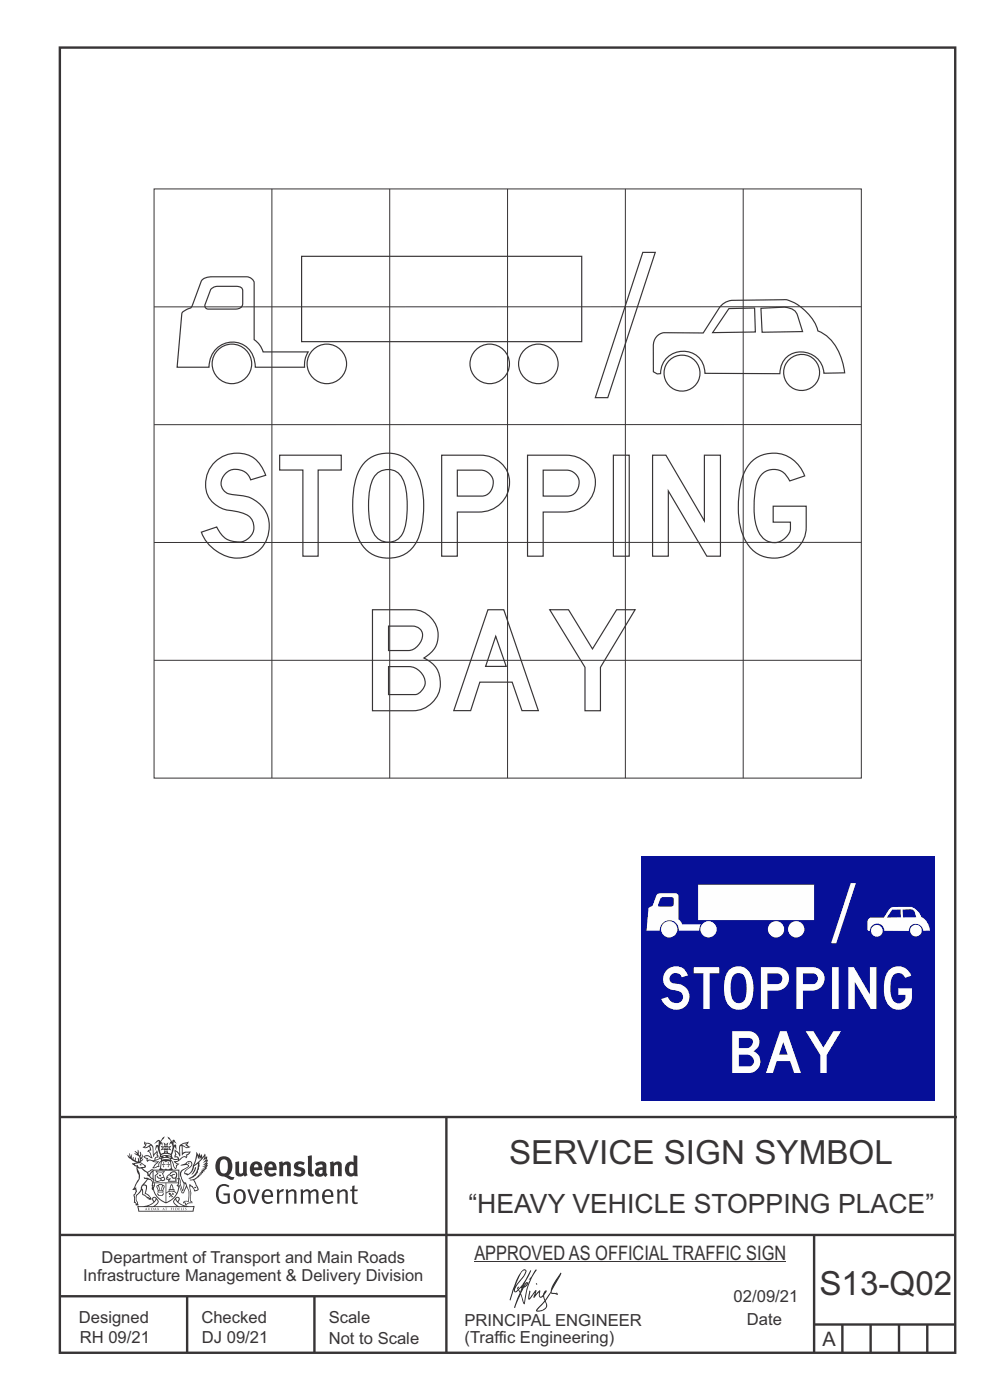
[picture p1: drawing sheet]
<svg xmlns="http://www.w3.org/2000/svg" width="210mm" height="297mm" viewBox="0 0 210 297" stroke-linecap="round" stroke-linejoin="round" font-family="sans-serif">
<g fill="none" stroke="#373435" stroke-width=".51">
<path d="M12.7 10.1h189.9v276.9h-189.9zM12.7 237h190.3M94.7 236.9v50.1M12.7 262h190M12.7 275h82M39.7 275v12M66.7 275v12M172.7 262v25M172.7 281h30M178.7 281v6M184.7 281v6M190.7 281v6"/>
<path d="M196.7 281v6"/>
</g>
<path d="M32.7 40.1h150v125h-150zM57.7 40.1v125M82.7 40.1v125M107.7 40.1v125M132.7 40.1v125M157.6 40.1v125M182.7 65.1h-150M182.7 90.1h-150M182.7 115.1h-150M32.7 140.1h150M100.6 267.7h66.2" fill="none" stroke="#373435" stroke-width=".21"/>
<g fill="none" stroke="#373435" stroke-width=".25">
<path d="M42.9 59.4l.7-.5 .9-.2h7.9a1.68 1.68 0 0 1 1.5 1.3v12.1l1.2 1.1 .7 1.5h9.6l-.7 1.5-.1 1.7h-10.4a4.9 4.9 0 0 0-5-5.3 4.9 4.9 0 0 0-4.9 5.3h-6.7l1-11.3a3.1 3.1 0 0 1 1.9-1.3l.4-.7zM64 54.4h59.4v18.1h-59.4zM44.7 61.4a1.94 1.94 0 0 1 1.4-.7h4.1a1.12 1.12 0 0 1 1.3 .9v2.8a1.24 1.24 0 0 1-1.4 1.2h-6a.72 .72 0 0 1-.6-.9zM139.4 71.3l.9-.6 .5-.1h8.4l3.4-5.4 1.1-.9 .9-.5 11.5-.2a6.8 6.8 0 0 1 4.7 2.3 8.9 8.9 0 0 1 2.7 4.3 9.5 9.5 0 0 1 5.3 7l.4 1.9-4.4 .1a4.8 4.8 0 0 0-3.6-4.4 4.8 4.8 0 0 0-5.2 2.1l-.4 1.1-.2 1.3-15.9-.1a4.7 4.7 0 0 0-4.7-4.7 4.7 4.7 0 0 0-4.7 4.8h-.7l-.8-.4v-5.4a2.93 2.93 0 0 1 .8-2.2zM154.6 65.5l5.5-.2 .1 5.1-9 .2zM161.4 65.4l5-.2a2.67 2.67 0 0 1 2.8 1.7l1 3.4-8.5 .2zM45.7 98a6.4 6.4 0 0 1 10.7 2.8l-3.2 1a3.2 3.2 0 0 0-3.8-2.2 3.2 3.2 0 0 0-2.4 3.7 2.53 2.53 0 0 0 2.5 1.6 7.8 7.8 0 0 1 5.7 2.1 6.7 6.7 0 0 1 .6 8.8 6.7 6.7 0 0 1-8.6 1.8 8.7 8.7 0 0 1-4.5-4.7l3.3-1.1a4.5 4.5 0 0 0 6.5 2.6 3.1 3.1 0 0 0 1.3-3.2 3.1 3.1 0 0 0-2.4-2.4l-1.3-.3a6.9 6.9 0 0 1-5.6-2.7 6.4 6.4 0 0 1 1.2-7.8zM59.3 96.6h13.1v3.1h-4.9v18.3h-3.3v-18.3h-4.9zM77.7 97.8a6.9 6.9 0 0 1 11 3 19.6 19.6 0 0 1-.3 14 7 7 0 0 1-7 3.5 7 7 0 0 1-5.8-5.2 22 22 0 0 1 .3-12.8l1.1-1.8zM93.7 96.6h8.2a6 6 0 0 1 6.1 4.6 6 6 0 0 1-3.6 6.8 7.1 7.1 0 0 1-2.9 .6h-4.5v9.4h-3.3zM97 99.7h5a2.76 2.76 0 0 1 2.6 2.7 2.76 2.76 0 0 1-2.4 2.8h-5.2zM111.9 96.6h8.2a6 6 0 0 1 6.1 4.6 6 6 0 0 1-3.6 6.8 7.1 7.1 0 0 1-2.9 .6h-4.5v9.4h-3.3z"/>
<path d="M115.2 99.7h5a2.76 2.76 0 0 1 2.7 2.7 2.76 2.76 0 0 1-2.5 2.8h-5.2zM130.1 96.6h3.4v21.4h-3.4zM138.4 96.6h2.9l8.1 13.9v-13.9h3.4v21.4h-2.9l-8.1-13.8v13.8h-3.4zM159.5 97.9a6.9 6.9 0 0 1 11.2 3.1l-3.2 1a3.6 3.6 0 0 0-3.7-2.4 3.6 3.6 0 0 0-3.3 3 19.4 19.4 0 0 0 .2 9.6 3.6 3.6 0 0 0 2.9 2.9 3.6 3.6 0 0 0 3.7-1.9 3.3 3.3 0 0 0 .4-2.4h-3.7v-3.4h7v4.5a6.9 6.9 0 0 1-5.9 6.5 6.9 6.9 0 0 1-7.5-4.8 19.5 19.5 0 0 1 .6-14.1zM80 100.4a3.5 3.5 0 0 1 5.7 2 17.8 17.8 0 0 1-.3 10.8 3.5 3.5 0 0 1-3.6 1.8 3.5 3.5 0 0 1-3-2.8 16.6 16.6 0 0 1 .4-10.8zM79 129.4h8.6a5.4 5.4 0 0 1 5.2 4.2 5.4 5.4 0 0 1-2.9 6 5.8 5.8 0 0 1 3.4 6.5 5.8 5.8 0 0 1-5.7 4.7h-8.6zM82.4 132.8h5.1a2.04 2.04 0 0 1 1.9 1.1 2.04 2.04 0 0 1-.1 2.1l-.6 .9a2.8 2.8 0 0 1-2.1 1.1h-4.2zM103.5 129.4h3.4l7.3 21.4h-3.5l-2.1-6.1h-6.8l-2 6.1h-3.5zM105.1 135l2.3 6.4h-4.4zM116.6 129.4h4l5.1 8.3 5.1-8.3h3.9l-7.3 12.2v9.2h-3.3v-9.2zM82.4 141.4h4.3a3.5 3.5 0 0 1 3.4 4.1l-.6 1a1.95 1.95 0 0 1-1.4 .8h-5.7z"/>
<circle cx="49.2" cy="77.2" r="4.2"/>
<circle cx="69.3" cy="77.2" r="4.2"/>
<circle cx="103.9" cy="77.2" r="4.2"/>
<circle cx="114.2" cy="77.2" r="4.2"/>
<circle cx="144.7" cy="79.2" r="3.8"/>
<circle cx="170" cy="79" r="3.8"/>
</g>
<g fill="#373435">
<path d="M47 246.1a2.55 2.55 0 0 0 0 2.7l.3 .1a.81 .81 0 0 0 1-.9v-.6a1.04 1.04 0 0 0-1.1-1.4zM46.3 245.7a1.82 1.82 0 0 1 2.1-.2 1.82 1.82 0 0 1 .9 1.9 2.29 2.29 0 0 1-.8 1.9l.7 .4h.5l-.2 .5a2.87 2.87 0 0 1-2-.6 2.12 2.12 0 0 1-1.7-3.1z" fill-rule="evenodd"/>
<path d="M49.9 246.5l.8-.1v1.9a.46 .46 0 0 0 .3 .7 .46 .46 0 0 0 .6-.3v-2.2l.7-.1v2.3l.2 .6-.5 .3-.3-.3a1.02 1.02 0 0 1-1.2 .3 1.02 1.02 0 0 1-.6-1.1z" fill-rule="evenodd"/>
<path d="M54 247.1l-.1 .5h.9a.49 .49 0 0 0-.2-.5 .49 .49 0 0 0-.6 0zM53.4 246.8a1.34 1.34 0 0 1 1.6-.3 1.34 1.34 0 0 1 .6 1.6v.1h-1.7a.77 .77 0 0 0 .5 .8 .77 .77 0 0 0 .9-.3l.3 .5a1.59 1.59 0 0 1-2 .1 1.59 1.59 0 0 1-.5-2z" fill-rule="evenodd"/>
<path d="M57 247.1l-.1 .5h1a.49 .49 0 0 0-.2-.5 .49 .49 0 0 0-.7 0zM56.4 246.8a1.34 1.34 0 0 1 1.6-.3 1.34 1.34 0 0 1 .7 1.6v.1h-1.8a.77 .77 0 0 0 .5 .8 .77 .77 0 0 0 .9-.3l.4 .5a1.59 1.59 0 0 1-2.1 .1 1.59 1.59 0 0 1-.5-2z" fill-rule="evenodd"/>
<path d="M59.2 246.6l.7-.2 .1 .4a.95 .95 0 0 1 1-.4 .95 .95 0 0 1 .7 .9v2.2h-.8v-2.3a.46 .46 0 0 0-.8 .1v2.2h-.8z" fill-rule="evenodd"/>
<path d="M62.6 246.8a1.75 1.75 0 0 1 2-.2l-.2 .6-.6-.2a.43 .43 0 0 0-.6 .3l.4 .3a1.04 1.04 0 0 1 1.2 1.1 1.04 1.04 0 0 1-1.4 .9l-1.2-.3 .3-.6 1 .3 .4-.3a.88 .88 0 0 0-1-.5l-.4-.3-.1-.3z" fill-rule="evenodd"/>
<path d="M65.3 245.3l.8-.2 .1 3.8 .3 .1 .1 .5a.88 .88 0 0 1-1-.1 .88 .88 0 0 1-.3-.9z" fill-rule="evenodd"/>
<path d="M67.8 248.3a.43 .43 0 0 0-.1 .6 .43 .43 0 0 0 .7-.1v-.6zM66.8 246.8a1.7 1.7 0 0 1 2.4 .1v1.9l.3 .4-.4 .5-.5-.4a1.03 1.03 0 0 1-1.7-.1 1.03 1.03 0 0 1 .8-1.5l.7-.1v-.4a.8 .8 0 0 0-1.2 .2z" fill-rule="evenodd"/>
<path d="M70 246.6l.7-.2 .1 .4a.95 .95 0 0 1 1-.4 .95 .95 0 0 1 .7 .9v2.2h-.8v-2.3a.46 .46 0 0 0-.8 .1v2.2h-.8z" fill-rule="evenodd"/>
<path d="M74.3 247.1a1.48 1.48 0 0 0 0 1.8h.5l.2-.2v-1.4l-.3-.2zM75 245.1l.8 .1 .1 4.3h-.7l-.1-.2a1.26 1.26 0 0 1-1.4 .1 1.26 1.26 0 0 1-.5-1.4 1.29 1.29 0 0 1 .4-1.3 1.29 1.29 0 0 1 1.4-.1z" fill-rule="evenodd"/>
<path d="M46.4 251.6a1.72 1.72 0 0 1 2.3 0l-.3 .3a1.24 1.24 0 0 0-1.4-.2 1.24 1.24 0 0 0-.6 1.3 1.49 1.49 0 0 0 1.2 2l.7-.2v-1.2h-.8l-.1-.4h1.3v1.9a1.93 1.93 0 0 1-2.2-.1 1.93 1.93 0 0 1-.7-2.1l.2-.8z" fill-rule="evenodd"/>
<path d="M50.4 252.8a1.65 1.65 0 0 0 .2 2.2 .99 .99 0 0 0 1-1.4 .78 .78 0 0 0-.4-.8 .78 .78 0 0 0-.8 0zM50 252.5a1.33 1.33 0 0 1 1.6 0 1.33 1.33 0 0 1 .5 1.4 1.31 1.31 0 0 1-1.3 1.5 1.31 1.31 0 0 1-1.2-1.6v-.5z" fill-rule="evenodd"/>
<path d="M52.5 252.4l.4-.1 .9 2.5 .8-2.4h.5l-1.1 3h-.5z" fill-rule="evenodd"/>
<path d="M56.3 252.9l-.2 .7h1.3a.7 .7 0 0 0-.3-.9 .7 .7 0 0 0-.8 .2zM55.9 252.7a1.22 1.22 0 0 1 1.5-.2 1.22 1.22 0 0 1 .5 1.4h-1.8a.93 .93 0 0 0 .5 1.1 .93 .93 0 0 0 1.1-.3l.2 .3a1.43 1.43 0 0 1-1.8 .2 1.43 1.43 0 0 1-.6-1.7z" fill-rule="evenodd"/>
<path d="M58.7 252.4l.4-.1 .1 .5 .4-.4 .6-.1-.2 .5a.66 .66 0 0 0-.8 .7v1.8h-.4z" fill-rule="evenodd"/>
<path d="M60.6 252.4l.4-.1 .1 .4a.94 .94 0 0 1 1-.4 .94 .94 0 0 1 .8 .8v2.2h-.5l-.1-2.5a.81 .81 0 0 0-1.2 .3v2.2h-.4z" fill-rule="evenodd"/>
<path d="M63.7 252.4l.5-.1 .1 .4 .4-.3a.78 .78 0 0 1 1.1 .4 .9 .9 0 0 1 1-.5 .9 .9 0 0 1 .8 .8v2.2h-.5l-.1-2.4a.67 .67 0 0 0-1.1 .3v2.1h-.5v-2.3l-.4-.3-.7 .4v2.2h-.5z" fill-rule="evenodd"/>
<path d="M69 252.9l-.1 .7h1.3a.7 .7 0 0 0-.3-.9 .7 .7 0 0 0-.9 .2zM68.7 252.7a1.22 1.22 0 0 1 1.5-.2 1.22 1.22 0 0 1 .5 1.4h-1.8a.93 .93 0 0 0 .4 1.1 .93 .93 0 0 0 1.2-.3l.1 .3a1.44 1.44 0 0 1-1.7 .2 1.44 1.44 0 0 1-.6-1.7z" fill-rule="evenodd"/>
<path d="M71.4 252.4l.5-.1 .1 .4a.94 .94 0 0 1 1-.4 .94 .94 0 0 1 .8 .8v2.2h-.5l-.1-2.5a.81 .81 0 0 0-1.2 .3v2.2h-.4z" fill-rule="evenodd"/>
<path d="M74.7 251.6l.5-.1v.9h.7l-.1 .3h-.6v2.2l.1 .1h.5l.1 .3a.75 .75 0 0 1-1.2-.5v-2.1h-.4v-.3h.4z" fill-rule="evenodd"/>
<path d="M30.8 242.6l1.1 .3-.9 .5h-.4l.6-.6zM31.8 243.1h.2a2.44 2.44 0 0 1 .4 1.9l.1 .5 .7-1-.1 .5 .3 .4a.57 .57 0 0 0-.6 .7l-1-.1-.5 .2 .2-.5-.8-.3 .7-.1 .9 .5 .1-.1-.6-1.3-.2-.2 .5-.1zM30.7 242.1l-.1 .5 .2 .3-.6 .4a1.04 1.04 0 0 0 1.4-.1l.2 .7-.3 .1-.2 .4a.94 .94 0 0 1 .8 1l-.2-.1a1.16 1.16 0 0 0-1.5 0l.3 .4 .4 .1 .1 .6 .2 .1 .1-.2a.94 .94 0 0 1 1.1 .2h.8l-1.2 1.3a1.13 1.13 0 0 0 1.2-.3h.4l-.1-.4 .5-.8a.83 .83 0 0 0-.6 1.1l-.3-.1-.7 .4 1.1-1.4-.5 .1-.5-.1 1.3-.5-.1-.1-.9 .4v-.4l.2-.1h.3l.1-.2-.2-.5v-.5l-.1-.4-.7 1v-.8a1.42 1.42 0 0 0-1.6-1.8z" fill-rule="evenodd"/>
<path d="M38.5 242.9l.5-.3 .7-.1-.6 .4 .8 .4-.3 .1zM38.3 243.1h.2l.1 2a1.69 1.69 0 0 1 1.6-.6l-.8 .5 .1 .4a1.1 1.1 0 0 0-1.5 .6l-.1-.4-.2-.2-.5-.1 .3-.4-.3-.6a1.42 1.42 0 0 1 .8 1.1l.2-.2zM37.1 243.8l.1 1.1-.2 .2 .1 .5h.5l.1 .2a.96 .96 0 0 1-1.1-.2l-.1 .2a1.06 1.06 0 0 0 1.3 .2v.1a.72 .72 0 0 1-1 .2l.3 .4 .6 .3-.4 .1-.1 .7-.2-.4-.4-1-.4-.4 .4 .8a1.54 1.54 0 0 0 .7 1.2l.2-.2a.58 .58 0 0 1 .4-.8l.2-.2h-.3l-.5-.2 .9-.5a.93 .93 0 0 1 1.2-.6v.2l.2-.1 .1-.5a.99 .99 0 0 0 .7-.9l-1.3 .2-.3 .2-.1-1.5 .9 .5 .9-.3-.4-.1-.5-.4 .4-.7-.6 .3a1.46 1.46 0 0 0-1.4 2.1v.3l-.2-.4z" fill-rule="evenodd"/>
<path d="M35.6 246.6l.2 .1-.1 .3 .4 .1h-.4v.5l-.1-.5-.3-.1h.3z" fill-rule="evenodd"/>
<path d="M34.6 246.6l.2 .1v.3h.3l-.3 .1-.1 .5v-.5h-.4l.4-.1z" fill-rule="evenodd"/>
<path d="M34.3 246.4a.57 .57 0 0 1 .9 .3 .57 .57 0 0 1 .9-.3l.2 1.4-.2 .1a.57 .57 0 0 1-.9 0 .69 .69 0 0 1-1.1-.1zM34.2 245.7l-.3 2.2-.2 .3h3l-.2-.3-.3-2.2h-.2v.3l-.8-.1-.8 .1v-.3z" fill-rule="evenodd"/>
<path d="M34.2 250.1a.3 .3 0 0 0 .6 0 .3 .3 0 0 0-.6 0zM33.3 248.6l.3 .3-.3 .4a.79 .79 0 0 0 0 1.2l.8-.2-.1-.2a.55 .55 0 0 1-.7-.6l.1-.1 .2 .3 .3 .2 .8-.2-.4-.7 .4-.4-.7 .2zM33 248.4l1.1 .2 .9-.2-.4 .6 .4 1.2a.56 .56 0 0 1-.8 .3h-.2a.73 .73 0 0 1-.9 .2 .73 .73 0 0 1-.3-1v-.4l.6-.4z" fill-rule="evenodd"/>
<path d="M35.6 249.5l.7-.4a.58 .58 0 0 1 1-.2 .58 .58 0 0 1-.4 .9l-.3-.3a.43 .43 0 0 1 .6-.3v-.1a.57 .57 0 0 0-.8 .2l-.2-.1-.3 .2 .4 .2a.55 .55 0 0 0 .9 .4v.5h-1.3l.3-.4-.1-.2-.6 .2 .2-.3-.2-.1zM35.4 249.4l-.1 .3a.39 .39 0 0 0 .2 .6l.3-.1-.2 .5h1.9l-.1-.8a.86 .86 0 0 0-.1-1.3 .86 .86 0 0 0-1.3 .4z" fill-rule="evenodd"/>
<path d="M36 252.4h.8v.3l-.8-.1zM36.4 251.4l.2 .9h-.4zM36.4 251.2l-.3 .5-.1 .6h-.2v.4l-.7 .4 .2 .1a1.48 1.48 0 0 1 2.1 .1l.2-.1-.6-.5v-.4h-.2l-.1-.6z" fill-rule="evenodd"/>
<path d="M35.8 253l.4 .1 .1 .4 .3-.3-.2-.2a.38 .38 0 0 1 .5 .5l-.2-.2-.3 .3 .3 .2-.3 .3-.1-.4-.4 .3-.1-.1 .4-.3-.1-.2-.2 .1z" fill-rule="evenodd"/>
<path d="M34.5 251.7h.2v.1l-.2 .7h-.2zM33.6 252.9h.9v.2a.55 .55 0 0 1-.8 .4v-.1l-.2-.1zM33.4 251.7h.2l.2 .8h-.2zM33.6 252.6h.8l.1 .2h-.8zM33.8 251.4h.5l-.2 1.1h-.1zM33.3 251.4l-.1 .4 .3 1.1a.48 .48 0 0 0-.1 .5 .48 .48 0 0 0 .5 .3h.5a.49 .49 0 0 0 .2-.8l.3-1.1-.1-.4a1.42 1.42 0 0 0-1.5 0z" fill-rule="evenodd"/>
<path d="M33.7 249.2h.4l.1 .3h-.3z" fill-rule="evenodd"/>
<path d="M41.3 247.7l.3-.2-.2 .9-.6 .7h-.2l.5-.6z" fill-rule="evenodd"/>
<path d="M39.7 246.7l.3-.2 .5 .2a.88 .88 0 0 1-.6 1.1 1.22 1.22 0 0 0-.8 1.3l.5 .1a.72 .72 0 0 0 .9-.3l.5-.9 .2-.6 .8-.6v.3a2.85 2.85 0 0 1-2 2.8l.1 .1a2.13 2.13 0 0 0 1.9-1.4v-.3a2.01 2.01 0 0 0 .3-1.7l1.1-1.3-.4 1 .7-.5-.7 .9 .8-.4-.8 .9 .7-.2-.9 .6 .8-.2-.8 .5h.7l-.8 .3 .3 .1-.4 .1 .2 .3h-.4l.2 .3-.4-.1 .1 .3h-.1a2.16 2.16 0 0 1-2 1l.1 .2h.4a.76 .76 0 0 1 .7 .7l.5 1.2-.6 .2a1.45 1.45 0 0 0-1.1-1.3l.2 1.8-.1 1.9 .4 .2a1.07 1.07 0 0 0-1.2 .4v-.2l-.5-.2a.87 .87 0 0 1 1.1-.1v-.8a4.4 4.4 0 0 0-.6-3l-.1-.4h-.2a2.16 2.16 0 0 1-.7-2.1l.3-.4 1.2-.8a.55 .55 0 0 0-.4-.7zM37.8 250.1a.76 .76 0 0 1 .3 1l.6 1.6 .4-1.6 .2 .1a.61 .61 0 0 1-.1 .9l-.3 .8-.2 .1-.7-1.7-.3 .2a1.18 1.18 0 0 0 .1-1.4zM41.8 245.1l.2 .8 .3-.5v.6l.4-.5a1.9 1.9 0 0 1-1.2 1.4l-.3 .3zM38.2 247.2l1.4-.1 .2 .1v.3l-.5 .3a1.26 1.26 0 0 0-.9 1.9l.2 .7a1.84 1.84 0 0 1 .1 2l-.4-1.3a.96 .96 0 0 0-.4-1.2l-.4 .2a.78 .78 0 0 1 0 1.3l.1 .2 .4 .1 .4 1a.38 .38 0 0 0 .2 .4 .38 .38 0 0 0 .4 0l.6-1.3a2.94 2.94 0 0 1 .4 2.6l-.1 .4h-.8l-.3 .3v.2h.4l.1 .4 .2 .1a1.02 1.02 0 0 1 1.3-.5v-.4l-.3-.1 .1-1.8-.3-1.4 .1 .1a1.14 1.14 0 0 1 .8 .9 .63 .63 0 0 0 .8-.1 .63 .63 0 0 0-.2-.9l-.6-1.3 .9-.6 .2-.3h.3l-.1-.3h.4l-.1-.2h.3l-.1-.4h.5l-.2-.3 .6-.3v-.2h-.2l.4-.6-.3 .1 .3-.5-.4 .1 .4-.5v-.3l-.3 .1 .2-.6-.1-.2-.4 .3v-.9l-.6 .9-.2-.8-.2 .5-.3-.8-.1 .7-.5-.8-.1 1.3-.6 1.9a1.81 1.81 0 0 1-1 1.5l-.6-.2a1.75 1.75 0 0 1 1.1-1.3 .75 .75 0 0 0 .1-1.2 .75 .75 0 0 0-1.2 .4z" fill-rule="evenodd"/>
<path d="M41.2 251.8h.3l.2 .2h-.4z" fill-rule="evenodd"/>
<path d="M29.4 256.1h11.6l-.1 .8h-11.4zM31.3 255.9l.5-.2a2.48 2.48 0 0 0 1.4-1.3l.3 .6-.5 .6-.5 .3zM32.5 254.2l.3-.1 .2 .1-.3 .6zM37.2 254.4a2.65 2.65 0 0 0 1.8 1.5h-1.1l-.5-.3-.5-.6zM37.4 254.2l.2-.1 .3 .1-.3 .6zM29.2 255.8l.1 1.2h11.8l.2-1.1-.2-.1a4.1 4.1 0 0 1-3.3-.8l.3-.4-.1-.6a1.06 1.06 0 0 0-1.3 .9l.2 .5 .6 .5h-4.7l.3-.2a.84 .84 0 0 0 .6-.7 .84 .84 0 0 0-.5-.8l-.3-.3-.5 .1-.1 .6 .3 .4a4.2 4.2 0 0 1-3.4 .8z" fill-rule="evenodd"/>
<path d="M31 256.3l.1 .3h-.2zM31 256.2l-.3 .5 .4-.1 .2 .1z" fill-rule="evenodd"/>
<path d="M31.3 256.2h.3v.5a.25 .25 0 0 0 .2-.2 .25 .25 0 0 0-.1-.3h.1a.29 .29 0 0 1 0 .4 .29 .29 0 0 1-.4 0 .29 .29 0 0 1 0-.4z" fill-rule="evenodd"/>
<path d="M32.2 256.3v-.1a.22 .22 0 0 1 .3 .3 .22 .22 0 0 1-.3 .1zM32 256.2l.1 .5a.33 .33 0 0 0 .4 0 .33 .33 0 0 0 0-.5 .33 .33 0 0 0-.5 0z" fill-rule="evenodd"/>
<path d="M32.9 256.3l.1 .3h-.2zM32.9 256.2l-.2 .5 .3-.1 .2 .1z" fill-rule="evenodd"/>
<path d="M33.3 256.2h.2l.1 .2 .2-.2-.2 .2 .2 .3-.3-.2-.1 .2h-.1l.2-.2z" fill-rule="evenodd"/>
<path d="M34.7 256.3l.1 .3h-.2zM34.7 256.2l-.3 .5 .4-.1 .2 .1z" fill-rule="evenodd"/>
<path d="M35 256.2h.5l-.2 .1v.4h-.2l.1-.4z" fill-rule="evenodd"/>
<path d="M36.2 256.2h.3l-.1 .1v.1h.1l-.1 .1v.2h-.2z" fill-rule="evenodd"/>
<path d="M36.7 256.2h.2v.5h-.2z" fill-rule="evenodd"/>
<path d="M37.3 256.3v-.1a.22 .22 0 0 1 .3 .3 .22 .22 0 0 1-.3 .1zM37.1 256.2v.5a.33 .33 0 0 0 .5 0 .33 .33 0 0 0 0-.5 .33 .33 0 0 0-.5 0z" fill-rule="evenodd"/>
<path d="M37.8 256.2h.4l-.2 .1v.1h.1l-.1 .1v.2h.2h-.4z" fill-rule="evenodd"/>
<path d="M38.4 256.2h.2l-.1 .4 .2 .1h-.3z" fill-rule="evenodd"/>
<path d="M38.9 256.2h.2v.5h-.2z" fill-rule="evenodd"/>
<path d="M39.3 256.2h.2l-.1 .1 .2 .3-.2 .1h-.1v-.1h.2z" fill-rule="evenodd"/>
<path d="M34.2 245.1a1.51 1.51 0 0 1 2 .1 2.67 2.67 0 0 0-2.1 0zM35.7 245.3l.4 .1 .1 .3-.4-.2zM34.6 245.3l.5-.1 .1 .2-.4 .1zM34 245.5l.3 .1-.3 .1zM34.9 244.5l.3-.1 .3 .1zM34.9 243.3h.2v.4h-.2zM35 242.7l.2 .2 .2-.2-.1 .4h-.2zM35.1 244h.2l.1 .3-.2-.1-.2 .1zM35.3 243.3h.2v.4h-.2zM34.4 243.3l.3 .1 .1 .3-.4 .1 .2-.2zM35.7 243.4l.3-.1-.2 .3 .2 .2-.4-.1zM32.7 242.6l1-.5-.1 1-.2-.2-.3 .1-.3 1.1 .5-.9 .3 .8a1.84 1.84 0 0 1 .2 1.8l.4 .1a2.48 2.48 0 0 1 2.2 0l.2-.3-.2-.6 .7-1.8 .4 .7-.2-1.1h-.2l-.2 .2v-.9l.6 .5-.6-.8-.3 .1-.1 .4-.5-.9-.5-.3 .2 .4 .6 .6-.5 .8 .4-.4a2.06 2.06 0 0 1 0 2.3l-.5-.2-.2-.6 .1-.2 .8 .3-.4-.5 .4-.6-.7 .3-.2-.2 .2-.7-.5 .3-.5-.3 .2 .7-.2 .2-.7-.3 .4 .6-.4 .5 .8-.3 .1 .2-.2 .6-.5 .2a2.02 2.02 0 0 1 0-2.3l.3 .6-.1-.7-.3-.1 .8-1.2-.4 .3-.5 .8-.2-.3a.8 .8 0 0 0-.8 .5z" fill-rule="evenodd"/>
<path d="M29.2 247.7l.3 .2a.61 .61 0 0 1 .8 .4l.3 .2a.8 .8 0 0 1 .6 1l.4 .1 .5 .5a1 1 0 0 1 .5 1.1l-.1 .6v-.4h-.1a.96 .96 0 0 0-.8-1.3l-.2-.2h-.7l-.1-.2-.1 .1 .1 .3h.6l-1.2 1.4-.2 .9-.4 .6a1.33 1.33 0 0 0-.5 1.9l.2 .4a1.26 1.26 0 0 1-.5-1.4l-.1-.3a1.56 1.56 0 0 0 .4-1.8l-.3 .3 .2-.6a3.2 3.2 0 0 0 .7-2.9zM30.4 251.5h.4a2.06 2.06 0 0 1-.1 1.7l.7 .4 .4 .5-.6-.1-.8-.7-.1-.9a.51 .51 0 0 1 .1-.9zM28.6 247a1.52 1.52 0 0 1 2.1 .5l-1.1 .2-.2-.1-.1-.5-.5 .1zM27.5 244.6v.9l-.3-.4h-.1a3.1 3.1 0 0 0 1.9 1.6h-1l.5 .7 .5 .1 .1 1a1.84 1.84 0 0 1-.3 2.5l-.4 1-.3 .3 .2 .2 .4-.2 .1 .5-.2 .4-.3 .2 .1 1.8 .2-.1 .3 .6h.1l.4-.1-.1-.4a1.3 1.3 0 0 1-.1-1.7l.9-1.1 .1 1.1 .6 .3 .5 .5 .1-.1 .2 .3h.5a1.85 1.85 0 0 0-1.2-1.4l.1-.3a1.39 1.39 0 0 0 0-1.4l-.5-.1 .5-.6a.66 .66 0 0 1 .9-.4 .66 .66 0 0 1 .3 .9l-.1 .4h.2v.1l-.1 .3 .2 .5 .1-.2a2.24 2.24 0 0 0 .1-2.2 .73 .73 0 0 1-.7-.7 .73 .73 0 0 1 .6-.8v-.2a.94 .94 0 0 0-.9 .8 .48 .48 0 0 1-.1-.5 .48 .48 0 0 1 .5-.3l.5-.2a.51 .51 0 0 0-.8 .1l-.5 .3-1-.8 .6-.1 .2-.4-1.2-.7 .5-.5v-.3l-.5 .4 .1-.2a.69 .69 0 0 0 .2-1.1v.5l-.2 .2v-1l-.3-.3 .1 .6-.1 .2-.4-1.2v.7l-.6-.4 .5 .7-.6-.2 .3 .2a1 1 0 0 1 .7 1.5l-.2-.8v.8l-.5-.2v-.7l-.2 .6-.2-.1-.1-.6-.2 .5-.2-.3 .1-.7-.2 .5z" fill-rule="evenodd"/>
<path d="M29.6 247.1l.2-.2 .3 .3z" fill-rule="evenodd"/>
<path d="M32.4 248.1h5.6v2.1l-.2-.1v-1.8h-5.2v2.5h5.2v-.7l.1 .2-.1 1.1v-.4h-2.5v4a4.1 4.1 0 0 0 2.6-3.5l.1-.2a4 4 0 0 1-2.8 4 4.2 4.2 0 0 1-2.8-4.7l.1 1.2 .1-.1a3.8 3.8 0 0 0 2.5 3.3v-4h-2.5l-.2-.8z" fill-rule="evenodd"/>
<circle cx="40" cy="246.7" r=".17"/>
</g>
<g fill="#252726">
<path d="M111.6 272.4l.2-.2-.5 .7zM110.4 273.2l.3 .1-.3 .7-.3-.4zM110.9 269.6h.5a9.3 9.3 0 0 1-2 3.1l-.1 .3 1-2.6zM110.6 269.7a14.7 14.7 0 0 0-2.2 4.9l-.3 1.2 .1 .1 .8-2.3a.42 .42 0 0 0 .2 .6 .42 .42 0 0 0 .6-.3l.2-.1 .2 .5-1.1 3.1 .2 .1 1.1-2.9 .6 1.9 .2 .2 .2-.5a13.5 13.5 0 0 1 2-6.2l.5-.5-.2-.2-1.6 2.1 .4-.1a14.9 14.9 0 0 0-1.3 5.1l-.4-1.2a1.39 1.39 0 0 1 .2-1.8l.1-.2a.92 .92 0 0 0 .8-1.2 .75 .75 0 0 0-.7 .7l-.2 .2 1.6-3.4h-.1l-.4 .7a10.5 10.5 0 0 1-2.2 3.3l.2-.5a.32 .32 0 0 0-.4 .2 .32 .32 0 0 0 .1 .4l-.5 .4a3.2 3.2 0 0 1 1.1-2.3l.5-.6a2.49 2.49 0 0 0 .7-1.6l-.3-.2z" fill-rule="evenodd"/>
<path d="M115.6 276.2a1.15 1.15 0 0 1 .1 1.3 1.15 1.15 0 0 1-1.2 .5h-.5zM112.3 273.8l-.3 1.7 .3 .2 1.2-1.5-.3 1.1 1.1-1.2a.94 .94 0 0 0 .4 1.2l.5-.3 .3 .9-1.2 1.3a.98 .98 0 0 0-.5 1 1.9 1.9 0 0 0 2.3-1.3l-.1-.2a1.02 1.02 0 0 1 .3-1.5l.5-.9 1.5 .3-.2-.4v.2l-1.1-.2v-.2l2-3.6 .1-.2-.1-.2-1.8 2.7a6.6 6.6 0 0 1-1.5 3l-.2-.2a1.01 1.01 0 0 1 .4-1.4l.1-.2-.3-.1-.3 .4-.2 .5-.5 .4-.2-.4 .1-.9-.2-.1-.8 1 .2-1h-.1l-1.4 1.8 .2-1.5v-.1z" fill-rule="evenodd"/>
<path d="M113.7 272.3l.3 .2h-.3z" fill-rule="evenodd"/>
</g>
<path d="M136.1 181.8h62.2v51.8h-62.2z" fill-rule="evenodd" fill="#060f98"/>
<g fill="#fefefe">
<path d="M141.5 205.7a2.44 2.44 0 0 0-.7 2.8 2.44 2.44 0 0 0 2.3 1.6 1.53 1.53 0 0 1 1.7 1.8 1.75 1.75 0 0 1-1.7 .9 1.75 1.75 0 0 1-1.5-1.3l-1.3 .4a3.2 3.2 0 0 0 2.6 2.3 3.2 3.2 0 0 0 3.1-1.5 2.83 2.83 0 0 0-2.8-4 1.13 1.13 0 0 1-1.2-1.2 1.13 1.13 0 0 1 1.3-1.1 1.33 1.33 0 0 1 1.3 .9l1.3-.4a2.64 2.64 0 0 0-4.4-1.2zM147.2 205.2v1.3h2v7.5h1.3v-7.5h2.1v-1.3zM154.8 205.6a6.2 6.2 0 0 0-1.1 5.4 3.1 3.1 0 0 0 4.1 3.1 3.8 3.8 0 0 0 2-3.9 5.1 5.1 0 0 0-1.8-4.9 2.97 2.97 0 0 0-3.2 .3zM155.7 206.8a1.54 1.54 0 0 1 1.7-.2 1.54 1.54 0 0 1 .8 1.4 6 6 0 0 1-.5 4.4 1.56 1.56 0 0 1-1.7 .3 1.56 1.56 0 0 1-.9-1.5 5.6 5.6 0 0 1 .6-4.4zM162.8 206.5h2a1.14 1.14 0 0 1 1.1 1.1 1.14 1.14 0 0 1-1 1.2h-2.1zM161.4 205.2v8.8h1.4v-3.8a5.8 5.8 0 0 0 3.1-.3 2.47 2.47 0 0 0 1.4-2.8 2.47 2.47 0 0 0-2.5-1.9zM170.3 206.5h2.1a1.14 1.14 0 0 1 1.1 1.1 1.14 1.14 0 0 1-1 1.2h-2.2zM168.9 205.2v8.8h1.4v-3.8a5.8 5.8 0 0 0 3.2-.3 2.47 2.47 0 0 0 1.4-2.8 2.47 2.47 0 0 0-2.5-1.9zM176.5 205.2v8.8h1.4v-8.8zM179.9 205.2v8.8h1.4v-5.7l3.4 5.7h1.2v-8.8h-1.4v5.8l-3.4-5.8zM188.5 205.9a7.1 7.1 0 0 0 0 7.3 2.83 2.83 0 0 0 3 .9 2.83 2.83 0 0 0 1.9-2.6v-1.8h-2.9v1.4h1.6a1.5 1.5 0 0 1-1.2 1.7 1.5 1.5 0 0 1-1.8-1.2 6.5 6.5 0 0 1 .4-4.7 1.48 1.48 0 0 1 2.5 .5l1.3-.4a2.86 2.86 0 0 0-4.8-1.1z" fill-rule="evenodd"/>
<path d="M155.3 218.8v8.8h3.6a2.42 2.42 0 0 0 2.3-1.9 2.42 2.42 0 0 0-1.4-2.7 2.24 2.24 0 0 0 1.2-2.5 2.24 2.24 0 0 0-2.1-1.7zM156.7 220.2h2.1a.92 .92 0 0 1 .9 .7 .92 .92 0 0 1-.4 1l-.6 .4h-2zM156.7 223.8h1.8a1.27 1.27 0 0 1 1.4 .9 1.27 1.27 0 0 1-.8 1.5h-2.4zM165.5 218.8h1.4l3 8.8h-1.4l-.9-2.5h-2.8l-.9 2.5h-1.4zM166.2 221.1l-.9 2.6h1.8zM170.9 218.8l3.1 5v3.8h1.4v-3.8l3-5h-1.6l-2.1 3.4-2.1-3.4z" fill-rule="evenodd"/>
<path d="M140.1 190.6l.6-.3 2 .1 .2 .3-.1 1.4-.5 .2h-2.6l-.1-.3zM139.4 189.7l.8-.2 3.4 .1 .3 .4v5l.5 .5 .3 .6h4l-.3 .6-.1 .7h-4.3a2.04 2.04 0 0 0-2-2.2 2.04 2.04 0 0 0-2.1 2.2h-2.8l.5-4.7 .8-.5zM148.1 187.7v7.5h24.6v-7.5zM167.2 197.1a1.74 1.74 0 0 0 3.4 0 1.74 1.74 0 0 0-3.4 0zM162.9 197.1a1.75 1.75 0 0 0 3.5 0 1.75 1.75 0 0 0-3.5 0zM140.2 197.1a1.75 1.75 0 0 0 3.5 0 1.75 1.75 0 0 0-3.5 0zM148.6 197.1a1.74 1.74 0 0 0 3.4 0 1.74 1.74 0 0 0-3.4 0zM189.2 193l-1.1 1.7 3-.1-.1-1.7zM191.5 193l1.6-.1a.87 .87 0 0 1 .9 .6l.4 1.1h-2.9zM184.2 195l-.2 .6v1.8l.5 .1a1.54 1.54 0 0 1 1.5-1.6 1.54 1.54 0 0 1 1.6 1.6h5.2a1.53 1.53 0 0 1 1.5-1.5 1.53 1.53 0 0 1 1.5 1.5l1.5-.1a3.5 3.5 0 0 0-1.9-2.9 3.1 3.1 0 0 0-2.4-2.1l-3.8 .1-.6 .4-1.1 1.8h-2.8zM184.7 197.5a1.25 1.25 0 0 1 2.5 0 1.25 1.25 0 0 1-2.5 0zM193 197.4a1.25 1.25 0 0 1 2.5 0 1.25 1.25 0 0 1-2.5 0z" fill-rule="evenodd"/>
</g>
<text font-size="35.7" fill="#373435" x="127.4" y="81">/</text>
<text font-size="14.8" fill="#fefefe" x="176.7" y="198.7">/</text>
<g font-size="7.1" fill="#373435">
<text x="108" y="246.9">SERVICE SIGN SYMBOL</text>
<text x="173.8" y="274.6">S13-Q02</text>
</g>
<text font-size="5.6" fill="#373435" x="99.4" y="257.3">“HEAVY VEHICLE STOPPING PLACE”</text>
<g font-size="4.2" fill="#373435">
<text x="100.6" y="267.2">APPROVED AS OFFICIAL TRAFFIC SIGN</text>
<text x="174.5" y="285.5">A</text>
</g>
<g font-size="3.5" fill="#373435">
<text x="21.6" y="267.9">Department of Transport and Main Roads</text>
<text x="17.7" y="271.8">Infrastructure Management &amp; Delivery Division</text>
<text x="16.7" y="280.6">Designed</text>
<text x="42.7" y="280.6">Checked</text>
<text x="69.7" y="280.6">Scale</text>
<text x="98.5" y="281.3">PRINCIPAL ENGINEER</text>
<text x="155.6" y="276.2">02/09/21</text>
<text x="158.5" y="281">Date</text>
<text x="16.9" y="284.8">RH 09/21</text>
<text x="42.8" y="284.8">DJ 09/21</text>
<text x="69.7" y="285.2">Not to Scale</text>
<text x="98.5" y="284.8">(Traffic Engineering)</text>
</g>
</svg>
